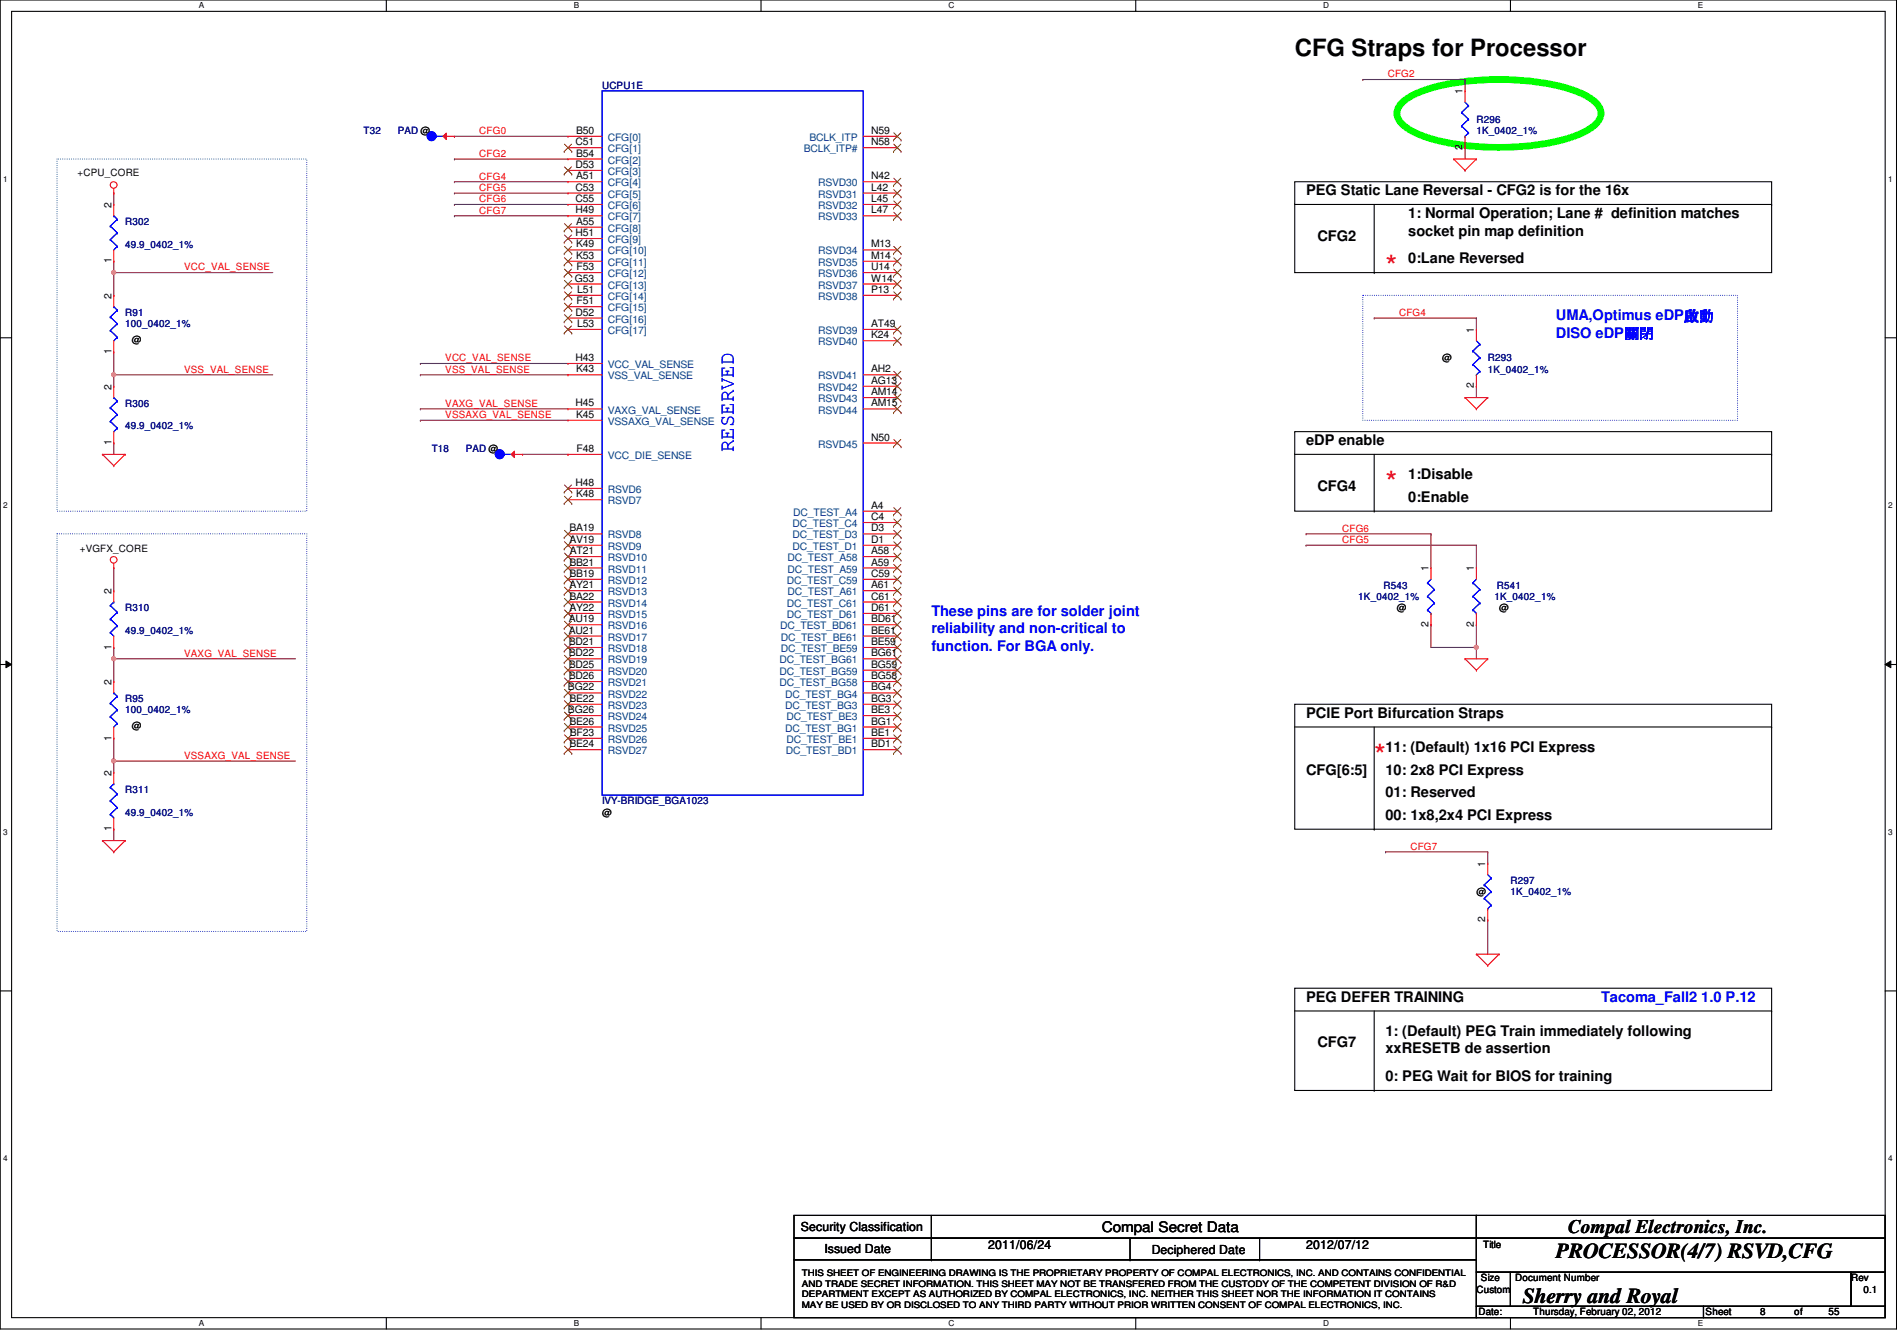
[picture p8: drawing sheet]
<svg xmlns="http://www.w3.org/2000/svg" width="297mm" height="210mm" viewBox="0 0 297 210" stroke-linecap="round" stroke-linejoin="round" font-family="sans-serif">
<path d="M0 0h297v208h-297zM1.8 1.8h293.4v204.4h-293.4z" fill="none" stroke="#000" stroke-width=".17"/>
<g fill="#fff">
<path d="M31.2 .2h.8v1.4h-.8z"/>
<path d="M31.2 206.4h.8v1.4h-.8z"/>
</g>
<path d="M60.5 0v1.8M60.5 206.2v1.8" fill="none" stroke="#000" stroke-width=".17"/>
<g fill="#fff">
<path d="M89.8 .2h.8v1.4h-.8z"/>
<path d="M89.8 206.4h.8v1.4h-.8z"/>
</g>
<path d="M119.2 0v1.8M119.2 206.2v1.8" fill="none" stroke="#000" stroke-width=".17"/>
<g fill="#fff">
<path d="M148.5 .2h.9v1.4h-.9z"/>
<path d="M148.5 206.4h.9v1.4h-.9z"/>
</g>
<path d="M177.8 0v1.8M177.8 206.2v1.8" fill="none" stroke="#000" stroke-width=".17"/>
<g fill="#fff">
<path d="M207.2 .2h.9v1.4h-.9z"/>
<path d="M207.2 206.4h.9v1.4h-.9z"/>
</g>
<path d="M236.5 0v1.8M236.5 206.2v1.8" fill="none" stroke="#000" stroke-width=".17"/>
<g fill="#fff">
<path d="M265.8 .2h.9v1.4h-.9z"/>
<path d="M265.8 206.4h.9v1.4h-.9z"/>
<path d="M.5 27.3h.7v1.4h-.7z"/>
<path d="M295.7 27.3h.6v1.4h-.6z"/>
<path d="M.5 78.4h.7v1.4h-.7z"/>
<path d="M295.7 78.4h.6v1.4h-.6z"/>
</g>
<path d="M0 52.9h1.8M295.2 52.9h1.8" fill="none" stroke="#000" stroke-width=".17"/>
<g fill="#fff">
<path d="M.5 129.5h.7v1.4h-.7z"/>
<path d="M295.7 129.5h.6v1.4h-.6z"/>
</g>
<path d="M0 104h1.8M295.2 104h1.8" fill="none" stroke="#000" stroke-width=".17"/>
<path d="M.9 103.5l.9 .5-.9 .5zM295.2 104l.9-.5v1z" fill="#000"/>
<path d="M.9 103.5l.9 .5-.9 .5zM295.2 104l.9-.5v1z" fill="none" stroke="#000" stroke-width=".16"/>
<g fill="#fff">
<path d="M.5 180.6h.7v1.4h-.7z"/>
<path d="M295.7 180.6h.6v1.4h-.6z"/>
</g>
<g fill="none" stroke="#000" stroke-width=".17">
<path d="M202.7 28.4h74.7v14.3h-74.7zM202.7 32h74.7M215.2 32v10.7M277.4 32h.1M215.2 42.7h.1M202.7 67.6h74.7v12.4h-74.7zM202.7 71.1h74.7M215.2 71.1v8.9M277.4 71.1h.1M215.2 80h.1M202.7 110.2h74.7v19.6h-74.7zM202.7 113.8h74.7"/>
<path d="M215.2 113.8v16M277.4 113.8h.1M215.2 129.8h.1M0 155.1h1.8M202.7 154.7h74.7v16h-74.7zM202.7 158.2h74.7M215.2 158.2v12.5M277.4 158.2h.1M295.2 155.1h1.8M215.2 170.7h.1"/>
</g>
<path d="M8.9 24.9h39.1v55.1h-39.1zM213.4 46.2h58.7v19.6h-58.7zM8.9 83.6h39.1v62.2h-39.1z" fill="none" stroke="#00f" stroke-width=".17" stroke-dasharray="0 .3"/>
<path d="M219.7 16a14.4 14.4 0 0 1 6.4-2.7 42.8 42.8 0 0 1 19.9 .7 9.1 9.1 0 0 1 4.3 2.5 2.09 2.09 0 0 1-.5 3 14.5 14.5 0 0 1-6.5 2.7 42.2 42.2 0 0 1-19.9-.7 9.2 9.2 0 0 1-4.2-2.5 2.09 2.09 0 0 1 .5-3z" fill="none" stroke="#0f0" stroke-width="1.1"/>
<path d="M17.8 88.9h.1M17.8 88.9v3.6M17.8 103.1h.1M17.8 103.1h28.5" fill="none" stroke="#800040" stroke-width=".17"/>
<circle cx="17.8" cy="103.1" r=".32" fill="#f0f"/>
<circle cx="17.8" cy="103.1" r=".32" fill="none" stroke="#f0f" stroke-width=".17"/>
<path d="M17.8 101.3h.1M17.8 119.1h.1M17.8 101.3v1.8M17.8 119.1h28.5" fill="none" stroke="#800040" stroke-width=".17"/>
<circle cx="17.8" cy="119.1" r=".32" fill="#f0f"/>
<circle cx="17.8" cy="119.1" r=".32" fill="none" stroke="#f0f" stroke-width=".17"/>
<g fill="none" stroke="#800040" stroke-width=".17">
<path d="M71.2 24.9h.1M71.2 28.4h.1M71.2 30.2h.1M71.2 32h.1M71.2 33.8h.1M71.2 24.9h17.7M71.2 28.4h17.7M71.2 30.2h17.7M71.2 32h17.7M71.2 33.8h17.7M17.8 40.9h.1M17.8 42.7h.1"/>
<path d="M17.8 40.9v1.8M17.8 42.7h24.9M65.8 56.9h.1M65.8 58.7h.1M65.8 56.9h23.1M65.8 58.7h23.1M65.8 64h.1M65.8 65.8h.1M65.8 64h23.1M65.8 65.8h23.1M81.8 71.1h7.1M88.9 71.1h.1"/>
<path d="M17.8 119.1h.1M17.8 119.1v1.8M17.8 129.8h.1M17.8 129.8v1.8"/>
</g>
<circle cx="17.8" cy="42.6" r=".32" fill="#f0f"/>
<circle cx="17.8" cy="42.6" r=".32" fill="none" stroke="#f0f" stroke-width=".17"/>
<path d="M17.8 30.2h.1M17.8 30.2v1.8M17.8 58.7h.1M17.8 58.7v1.8M17.8 58.7h24.9" fill="none" stroke="#800040" stroke-width=".17"/>
<circle cx="17.8" cy="58.6" r=".32" fill="#f0f"/>
<circle cx="17.8" cy="58.6" r=".32" fill="none" stroke="#f0f" stroke-width=".17"/>
<g fill="none" stroke="#800040" stroke-width=".17">
<path d="M213.4 12.4h.1M213.4 12.4h16M229.4 12.4h.1M229.4 12.4v1.8M71.2 21.3h.1M71.2 21.3h17.7M229.4 23.1h.1M229.4 23.1v1.8M215.2 49.8h.1M215.2 49.8h16M231.2 49.8h.1M231.2 49.8v1.8"/>
<path d="M17.8 69.3h.1M17.8 69.3v1.8M231.2 60.5h.1M231.2 60.5v1.7M204.5 85.3h.1M204.5 83.6h.1M204.5 85.3h26.7M204.5 83.6h19.6M224.1 83.6h.1M224.1 97.8h.1M224.1 83.6v5.3M224.1 97.8v3.5h7.1"/>
<path d="M231.2 85.3h.1M231.2 85.3v3.6M231.2 101.3h.1M231.2 101.3v1.8M217 133.3h.1M217 133.3h16M233 133.3h.1M233 133.3v1.8M233 144h.1M233 144v5.4"/>
</g>
<circle cx="231.2" cy="101.3" r=".32" fill="#f0f"/>
<circle cx="231.2" cy="101.3" r=".32" fill="none" stroke="#f0f" stroke-width=".17"/>
<path d="M17.8 46.2h.1M17.8 58.7h.1M17.8 42.7v3.5M17.8 55.1v3.6M231.2 97.8h.1M231.2 97.8v3.5M17.8 115.6h.1M17.8 103.1h.1M17.8 103.1v3.6M17.8 115.6v3.5" fill="none" stroke="#800040" stroke-width=".17"/>
<g fill="none" stroke="#f00" stroke-width=".17">
<path d="M17.8 30.2h.1M17.8 32h.1M17.8 29.5v.7M17.8 32v1.8M17.8 39.1v1.8M227.6 24.9h.1M227.6 24.9h3.6M227.6 24.9l1.8 1.8M229.4 26.7h.1M231.2 24.9h.1M231.2 24.9l-1.8 1.8M17.8 40.9h.1"/>
<path d="M16 71.1h.1M16 71.1h3.6M16 71.1l1.8 1.8M17.8 72.9h.1M19.6 71.1h.1M19.6 71.1l-1.8 1.8M229.4 62.2h.1M229.4 62.2h3.6M229.4 62.2l1.8 1.8M231.2 64h.1M233 62.2h.1M233 62.2l-1.8 1.8"/>
<path d="M17.8 88.9h.1M17.8 92.5h.1M17.8 88.2v.7M17.8 92.5v1.7M17.8 99.6v1.7M17.8 101.3h.1M229.4 103.1h.1M229.4 103.1h3.6M229.4 103.1l1.8 1.8M231.2 104.9h.1M233 103.1h.1M233 103.1l-1.8 1.8"/>
<path d="M16 131.6h.1M16 131.6h3.6M16 131.6l1.8 1.7M17.8 133.3h.1M19.6 131.6h.1M19.6 131.6l-1.8 1.7M231.2 149.4h.1M231.2 149.4h3.5M231.2 149.4l1.8 1.7M233 151.1h.1M234.7 149.4h.1M234.7 149.4l-1.7 1.7"/>
<circle cx="17.8" cy="29" r=".52"/>
<circle cx="17.8" cy="87.6" r=".52"/>
</g>
<g fill="none" stroke="#000" stroke-width=".17">
<path d="M124.3 190.2h106.9v3.6h-106.9zM124.3 193.8h106.9v3.4h-106.9zM124.3 197.2h106.9v9h-106.9zM145.8 193.8h.1M145.8 197.2h.1M145.8 190.2v7M176.9 197.2h.1M176.9 193.8v3.4M197.2 197.2h.1M197.2 193.8v3.4M231.2 190.2h64v3.6h-64zM231.2 193.8h64v5.3h-64z"/>
<path d="M231.2 199.1h5.3v5.4h-5.3zM236.5 199.1h53.4v5.4h-53.4zM289.9 199.1h5.3v5.4h-5.3zM231.2 204.5h35.5v1.7h-35.5zM266.7 204.5h28.5v1.7h-28.5z"/>
</g>
<g fill="none" stroke="#00f" stroke-width=".17">
<path d="M17.3 37.5h.1M17.3 35.4h.1M17.3 37.5l1.1 1.1M17.3 35.4l1.1 1M17.8 33.8h.1M17.8 33.8l.6 .5M18.4 38.6h.1M18.4 36.4h.1M18.4 34.3h.1M18.4 38.6l-.6 .5M18.4 36.4l-1.1 1.1M18.4 34.3l-1.1 1.1"/>
<path d="M17.3 99h.1M17.3 96.9h.1M17.3 94.8h.1M17.3 99l.5 .6M17.3 96.9l1.1 1.1M17.3 94.8l1.1 1M17.8 94.2h.1M17.8 94.2l-.5 .6M18.4 98h.1M18.4 95.8h.1M18.4 98l-1.1 1M18.4 95.8l-1.1 1.1"/>
</g>
<circle cx="67.6" cy="21.3" r=".7" fill="#00f"/>
<g fill="none" stroke="#00f" stroke-width=".17">
<path d="M68.3 21.3h.1M68.3 21.3h1.1"/>
<circle cx="67.6" cy="21.3" r=".7"/>
</g>
<circle cx="67.6" cy="21.3" r=".7" fill="#00f"/>
<g fill="none" stroke="#00f" stroke-width=".17">
<path d="M68.3 21.3h.1M68.3 21.3h1.1"/>
<circle cx="67.6" cy="21.3" r=".7"/>
</g>
<path d="M69.4 21.3l.5-.5v1z" fill="#f00"/>
<g fill="none" stroke="#f00" stroke-width=".17">
<path d="M229.4 14.2h.1M229.4 14.2v1.8M69.4 21.3l.5-.5v1zM69.4 21.3h1.8M71.2 21.3h.1M88.9 21.3h.1M88.9 23.1h.1M88.9 24.9h.1M88.9 26.7h.1M88.9 28.4h.1M88.9 30.2h.1M88.9 32h.1"/>
<path d="M88.9 33.8h.1M88.9 35.6h.1M88.9 37.3h.1M88.9 39.1h.1M88.9 21.3h5.4M88.9 23.1h5.4M88.9 24.9h5.4M88.9 26.7h5.4M88.9 28.4h5.4M88.9 30.2h5.4M88.9 32h5.4M88.9 33.8h5.4"/>
<path d="M88.9 35.6h5.4M88.9 37.3h5.4M88.9 39.1h5.4M135.2 21.3h5.3M135.2 23.1h5.3M135.2 28.4h5.3M135.2 30.2h5.3M135.2 32h5.3M135.2 33.8h5.3M135.2 39.1h5.3M140.5 28.4h.1M140.5 30.2h.1"/>
<path d="M140.5 32h.1M140.5 33.8h.1M140.5 39.1h.1M140.5 21.3h.1M140.5 23.1h.1M229.4 23.1h.1M229.4 21.3v1.8M17.8 55.1h.1M17.8 46.2h.1M17.8 46.2v1.8M17.8 53.3v1.8M88.9 40.9h.1"/>
<path d="M88.9 42.7h.1M88.9 44.4h.1M88.9 46.2h.1M88.9 48h.1M88.9 49.8h.1M88.9 51.6h.1M88.9 56.9h.1M88.9 58.7h.1M88.9 40.9h5.4M88.9 42.7h5.4M88.9 44.4h5.4M88.9 46.2h5.4"/>
<path d="M88.9 48h5.4M88.9 49.8h5.4M88.9 51.6h5.4M88.9 56.9h5.4M88.9 58.7h5.4M135.2 40.9h5.3M135.2 42.7h5.3M135.2 44.4h5.3M135.2 46.2h5.3M135.2 51.6h5.3M135.2 58.7h5.3M135.2 53.3h5.3"/>
<path d="M140.5 58.7h.1M140.5 40.9h.1M140.5 42.7h.1M140.5 44.4h.1M140.5 46.2h.1M140.5 51.6h.1M140.5 53.3h.1M231.2 51.6h.1M231.2 51.6v1.7M231.2 58.7v1.8M17.8 69.3h.1M17.8 60.5h.1"/>
<path d="M17.8 60.5v1.7M17.8 67.6v1.7M88.9 64h.1M88.9 65.8h.1M88.9 71.1h.1M88.9 76.5h.1M88.9 78.2h.1M88.9 64h5.4M88.9 65.8h5.4M88.9 71.1h5.4M88.9 76.5h5.4M88.9 78.2h5.4"/>
<path d="M135.2 64h5.3M135.2 60.5h5.3M135.2 62.2h5.3M135.2 69.3h5.3M140.5 60.5h.1M140.5 62.2h.1M140.5 64h.1M140.5 69.3h.1M231.2 60.5h.1M88.9 83.6h.1M88.9 85.3h.1M88.9 87.1h.1"/>
<path d="M88.9 88.9h.1M88.9 90.7h.1M88.9 92.5h.1M88.9 94.2h.1M88.9 96h.1M88.9 97.8h.1M88.9 99.6h.1M88.9 87.1h5.4M88.9 88.9h5.4M88.9 92.5h5.4M88.9 97.8h5.4M88.9 99.6h5.4"/>
<path d="M88.9 90.7h5.4M88.9 94.2h5.4M88.9 85.3h5.4M88.9 83.6h5.4M88.9 96h5.4M135.2 80h5.3M135.2 87.1h5.3M135.2 88.9h5.3M135.2 92.5h5.3M135.2 97.8h5.3M135.2 99.6h5.3M135.2 81.8h5.3"/>
<path d="M135.2 90.7h5.3M135.2 94.2h5.3M135.2 85.3h5.3M135.2 83.6h5.3M135.2 96h5.3M140.5 80h.1M140.5 87.1h.1M140.5 88.9h.1M140.5 92.5h.1M140.5 97.8h.1M140.5 99.6h.1M140.5 81.8h.1"/>
<path d="M140.5 90.7h.1M140.5 94.2h.1M140.5 85.3h.1M140.5 83.6h.1M140.5 96h.1M224.1 88.9h.1M224.1 97.8h.1M224.1 88.9v1.8M224.1 96v1.8M231.2 88.9h.1M231.2 97.8h.1M231.2 88.9v1.8"/>
<path d="M231.2 96v1.8M17.8 115.6h.1M17.8 106.7h.1M17.8 106.7v1.8M17.8 113.8v1.8M88.9 101.3h.1M88.9 103.1h.1M88.9 104.9h.1M88.9 106.7h.1M88.9 108.5h.1M88.9 110.2h.1M88.9 112h.1"/>
<path d="M88.9 113.8h.1M88.9 115.6h.1M88.9 117.3h.1M88.9 117.3h5.4M88.9 115.6h5.4M88.9 112h5.4M88.9 101.3h5.4M88.9 113.8h5.4M88.9 110.2h5.4M88.9 108.5h5.4M88.9 106.7h5.4M88.9 104.9h5.4"/>
<path d="M88.9 103.1h5.4M135.2 117.3h5.3M135.2 115.6h5.3M135.2 112h5.3M135.2 101.3h5.3M135.2 113.8h5.3M135.2 110.2h5.3M135.2 108.5h5.3M135.2 106.7h5.3M135.2 104.9h5.3M135.2 103.1h5.3M140.5 117.3h.1"/>
<path d="M140.5 115.6h.1M140.5 112h.1M140.5 101.3h.1M140.5 113.8h.1M140.5 110.2h.1M140.5 108.5h.1M140.5 106.7h.1M140.5 104.9h.1M140.5 103.1h.1M17.8 129.8h.1M17.8 120.9h.1M17.8 120.9v1.8"/>
<path d="M17.8 128v1.8M233 135.1h.1M233 135.1v1.8M233 144h.1M233 142.2v1.8"/>
</g>
<g fill="none" stroke="#00f" stroke-width=".17">
<path d="M94.3 14.2h40.9v110.3h-40.9zM228.9 17.6h.1M228.9 19.7h.1M228.9 17.6l1.1 1.1M228.9 19.7l1.1 1.1M229.4 16l.6 .6M230 16.6h.1M230 18.7h.1M230 16.6l-1.1 1M230 18.7l-1.1 1M229.4 21.3h.1M230 20.8h.1"/>
<path d="M230 20.8l-.6 .5M17.3 51.7h.1M17.3 49.6h.1M17.3 51.7l1.1 1.1M17.3 49.6l1.1 1.1M17.8 48h.1M17.8 48l.6 .6M18.4 52.8h.1M18.4 50.7h.1M18.4 48.6h.1M18.4 52.8l-.6 .5M18.4 50.7l-1.1 1"/>
<path d="M18.4 48.6l-1.1 1M230.6 54.9h.1M230.6 57.1h.1M230.6 54.9l1.1 1.1M230.6 57.1l1.1 1M231.2 58.7h.1M231.2 53.3l.5 .6M231.7 53.9h.1M231.7 56h.1M231.7 58.1h.1M231.7 53.9l-1.1 1M231.7 56l-1.1 1.1"/>
<path d="M231.7 58.1l-.5 .6M17.3 66h.1M17.3 63.8h.1M17.3 66l1.1 1M17.3 63.8l1.1 1.1M17.8 62.2h.1M17.8 62.2l.6 .6M18.4 67h.1M18.4 64.9h.1M18.4 62.8h.1M18.4 67l-.6 .6M18.4 64.9l-1.1 1.1"/>
<path d="M18.4 62.8l-1.1 1M223.5 91.2h.1M223.5 93.3h.1M223.5 95.5h.1M223.5 91.2l1.1 1.1M223.5 93.3l1.1 1.1M223.5 95.5l.6 .5M224.1 96h.1M224.1 90.7l-.6 .5M224.6 92.3h.1M224.6 94.4h.1M224.6 92.3l-1.1 1"/>
<path d="M224.6 94.4l-1.1 1.1M230.6 91.2h.1M230.6 93.3h.1M230.6 95.5h.1M230.6 91.2l1.1 1.1M230.6 93.3l1.1 1.1M230.6 95.5l.6 .5M231.2 96h.1M231.2 90.7l-.6 .5M231.7 92.3h.1M231.7 94.4h.1M231.7 92.3l-1.1 1"/>
<path d="M231.7 94.4l-1.1 1.1M17.3 112.2h.1M17.3 110.1h.1M17.3 112.2l1.1 1M17.3 110.1l1.1 1M17.8 108.5h.1M17.8 108.5l.6 .5M18.4 113.2h.1M18.4 111.1h.1M18.4 109h.1M18.4 113.2l-.6 .6M18.4 111.1l-1.1 1.1"/>
<path d="M18.4 109l-1.1 1.1M17.3 127.5h.1M17.3 125.3h.1M17.3 123.2h.1M17.3 127.5l.5 .5M17.3 125.3l1.1 1.1M17.3 123.2l1.1 1.1M17.8 122.7h.1M17.8 122.7l-.5 .5M18.4 126.4h.1M18.4 124.3h.1M18.4 126.4l-1.1 1.1"/>
<path d="M18.4 124.3l-1.1 1M232.4 138.5h.1M232.4 138.5l1.1 1.1M233 136.9l.5 .6M233.5 137.5h.1M233.5 139.6h.1M233.5 137.5l-1.1 1M233.5 139.6l-1.1 1M232.4 140.6h.1M232.4 140.6l1.1 1.1M233 142.2h.1M233.5 141.7h.1"/>
<path d="M233.5 141.7l-.5 .5"/>
</g>
<g fill="none" stroke="#804000" stroke-width=".16">
<path d="M88.3 23.7h.1M88.3 27.3h.1M88.3 36.2h.1M88.3 37.9h.1M88.3 39.7h.1M88.4 22.6l1.1 1.1M88.4 26.1l1.1 1.2M88.4 35l1.1 1.2M88.4 36.8l1.1 1.1M88.4 38.6l1.1 1.1M89.5 22.6l-1.2 1.1M89.5 26.1l-1.2 1.2"/>
<path d="M89.5 35l-1.2 1.2M89.5 36.8l-1.2 1.1M89.5 38.6l-1.2 1.1M89.5 23.7h.1M89.5 27.3h.1M89.5 36.2h.1M89.5 37.9h.1M89.5 39.7h.1M139.9 29h.1M139.9 30.8h.1M139.9 32.6h.1M139.9 34.4h.1"/>
<path d="M139.9 39.7h.1M139.9 21.9h.1M139.9 23.7h.1M140 27.9l1.1 1.1M140 29.7l1.1 1.1M140 31.5l1.1 1.1M140 33.2l1.1 1.2M140 38.6l1.1 1.1M140 20.8l1.1 1.1M140 22.6l1.1 1.1M141.1 31.5l-1.2 1.1M141.1 27.9l-1.2 1.1"/>
<path d="M141.1 29.7l-1.2 1.1M141.1 33.2l-1.2 1.2M141.1 38.6l-1.2 1.1M141.1 20.8l-1.2 1.1M141.1 22.6l-1.2 1.1M141.1 29h.1M141.1 30.8h.1M141.1 32.6h.1M141.1 34.4h.1M141.1 39.7h.1M141.1 21.9h.1M141.1 23.7h.1"/>
<path d="M88.3 41.5h.1M88.3 43.3h.1M88.3 45h.1M88.3 46.8h.1M88.3 48.6h.1M88.3 50.4h.1M88.3 52.2h.1M88.4 40.3l1.1 1.2M88.4 42.1l1.1 1.2M88.4 43.9l1.1 1.1M88.4 45.7l1.1 1.1M88.4 47.5l1.1 1.1"/>
<path d="M88.4 49.2l1.1 1.2M88.4 51l1.1 1.2M89.5 40.3l-1.2 1.2M89.5 42.1l-1.2 1.2M89.5 43.9l-1.2 1.1M89.5 45.7l-1.2 1.1M89.5 47.5l-1.2 1.1M89.5 49.2l-1.2 1.2M89.5 51l-1.2 1.2M89.5 41.5h.1M89.5 43.3h.1M89.5 45h.1"/>
<path d="M89.5 46.8h.1M89.5 48.6h.1M89.5 50.4h.1M89.5 52.2h.1M139.9 59.3h.1M139.9 41.5h.1M139.9 43.3h.1M139.9 45h.1M139.9 46.8h.1M139.9 52.2h.1M139.9 53.9h.1M140 58.1l1.1 1.2"/>
<path d="M140 59.9l1.1 1.1M140 40.3l1.1 1.2M140 42.1l1.1 1.2M140 43.9l1.1 1.1M140 45.7l1.1 1.1M140 51l1.1 1.2M140 52.8l1.1 1.1M141.1 58.1l-1.2 1.2M141.1 59.9l-1.2 1.1M141.1 40.3l-1.2 1.2M141.1 42.1l-1.2 1.2M141.1 43.9l-1.2 1.1"/>
<path d="M141.1 45.7l-1.2 1.1M141.1 51l-1.2 1.2M141.1 52.8l-1.2 1.1M141.1 59.3h.1M141.1 41.5h.1M141.1 43.3h.1M141.1 45h.1M141.1 46.8h.1M141.1 52.2h.1M141.1 53.9h.1M88.3 77h.1M88.3 78.8h.1"/>
<path d="M88.4 75.9l1.1 1.1M88.4 77.7l1.1 1.1M89.5 75.9l-1.2 1.1M89.5 77.7l-1.2 1.1M89.5 77h.1M89.5 78.8h.1M139.9 61h.1M139.9 62.8h.1M139.9 64.6h.1M139.9 69.9h.1M140 79.5l1.1 1.1M140 61.7l1.1 1.1"/>
<path d="M140 63.5l1.1 1.1M140 68.8l1.1 1.1M141.1 79.5l-1.2 1.1M141.1 61.7l-1.2 1.1M141.1 63.5l-1.2 1.1M141.1 68.8l-1.2 1.1M141.1 61h.1M141.1 62.8h.1M141.1 64.6h.1M141.1 69.9h.1M88.3 84.2h.1M88.3 85.9h.1"/>
<path d="M88.3 87.7h.1M88.3 89.5h.1M88.3 91.3h.1M88.3 93h.1M88.3 94.8h.1M88.3 96.6h.1M88.3 98.4h.1M88.4 83l1.1 1.2M88.4 84.8l1.1 1.1M88.4 86.6l1.1 1.1M88.4 88.3l1.1 1.2M88.4 90.1l1.1 1.2"/>
<path d="M88.4 91.9l1.1 1.1M88.4 93.7l1.1 1.1M88.4 95.5l1.1 1.1M88.4 97.2l1.1 1.2M88.4 99l1.1 1.2M89.5 83l-1.2 1.2M89.5 84.8l-1.2 1.1M89.5 86.6l-1.2 1.1M89.5 88.3l-1.2 1.2M89.5 90.1l-1.2 1.2M89.5 91.9l-1.2 1.1M89.5 93.7l-1.2 1.1"/>
<path d="M89.5 95.5l-1.2 1.1M89.5 97.2l-1.2 1.2M89.5 99l-1.2 1.2M89.5 84.2h.1M89.5 85.9h.1M89.5 87.7h.1M89.5 89.5h.1M89.5 91.3h.1M89.5 93h.1M89.5 94.8h.1M89.5 96.6h.1M89.5 98.4h.1"/>
<path d="M139.9 80.6h.1M139.9 87.7h.1M139.9 89.5h.1M139.9 93h.1M139.9 98.4h.1M139.9 82.4h.1M139.9 91.3h.1M139.9 94.8h.1M139.9 85.9h.1M139.9 84.2h.1M139.9 96.6h.1M140 86.6l1.1 1.1"/>
<path d="M140 88.3l1.1 1.2M140 91.9l1.1 1.1M140 97.2l1.1 1.2M140 99l1.1 1.2M140 81.2l1.1 1.2M140 90.1l1.1 1.2M140 93.7l1.1 1.1M140 84.8l1.1 1.1M140 83l1.1 1.2M140 95.5l1.1 1.1M141.1 86.6l-1.2 1.1M141.1 88.3l-1.2 1.2"/>
<path d="M141.1 91.9l-1.2 1.1M141.1 97.2l-1.2 1.2M141.1 99l-1.2 1.2M141.1 81.2l-1.2 1.2M141.1 90.1l-1.2 1.2M141.1 93.7l-1.2 1.1M141.1 84.8l-1.2 1.1M141.1 83l-1.2 1.2M141.1 95.5l-1.2 1.1M141.1 80.6h.1M141.1 87.7h.1M141.1 89.5h.1"/>
<path d="M141.1 93h.1M141.1 98.4h.1M141.1 82.4h.1M141.1 91.3h.1M141.1 94.8h.1M141.1 85.9h.1M141.1 84.2h.1M141.1 96.6h.1M88.3 100.2h.1M88.3 101.9h.1M88.3 103.7h.1M88.3 105.5h.1"/>
<path d="M88.3 107.3h.1M88.3 109.1h.1M88.3 110.8h.1M88.3 112.6h.1M88.3 114.4h.1M88.3 116.2h.1M88.3 117.9h.1M88.4 100.8l1.1 1.1M88.4 102.6l1.1 1.1M88.4 104.4l1.1 1.1M88.4 106.1l1.1 1.2M88.4 107.9l1.1 1.2"/>
<path d="M88.4 109.7l1.1 1.1M88.4 111.5l1.1 1.1M88.4 113.2l1.1 1.2M88.4 115l1.1 1.2M88.4 116.8l1.1 1.1M89.5 109.7l-1.2 1.1M89.5 111.5l-1.2 1.1M89.5 113.2l-1.2 1.2M89.5 115l-1.2 1.2M89.5 100.8l-1.2 1.1M89.5 102.6l-1.2 1.1M89.5 104.4l-1.2 1.1"/>
<path d="M89.5 106.1l-1.2 1.2M89.5 107.9l-1.2 1.2M89.5 116.8l-1.2 1.1M89.5 100.2h.1M89.5 101.9h.1M89.5 103.7h.1M89.5 105.5h.1M89.5 107.3h.1M89.5 109.1h.1M89.5 110.8h.1M89.5 112.6h.1M89.5 114.4h.1"/>
<path d="M89.5 116.2h.1M89.5 117.9h.1M139.9 117.9h.1M139.9 116.2h.1M139.9 112.6h.1M139.9 101.9h.1M139.9 100.2h.1M139.9 114.4h.1M139.9 110.8h.1M139.9 109.1h.1M139.9 107.3h.1M139.9 105.5h.1"/>
<path d="M139.9 103.7h.1M140 116.8l1.1 1.1M140 115l1.1 1.2M140 111.5l1.1 1.1M140 100.8l1.1 1.1M140 113.2l1.1 1.2M140 109.7l1.1 1.1M140 107.9l1.1 1.2M140 106.1l1.1 1.2M140 104.4l1.1 1.1M140 102.6l1.1 1.1M141.1 116.8l-1.2 1.1"/>
<path d="M141.1 115l-1.2 1.2M141.1 111.5l-1.2 1.1M141.1 100.8l-1.2 1.1M141.1 113.2l-1.2 1.2M141.1 109.7l-1.2 1.1M141.1 107.9l-1.2 1.2M141.1 106.1l-1.2 1.2M141.1 104.4l-1.2 1.1M141.1 102.6l-1.2 1.1M141.1 117.9h.1M141.1 116.2h.1M141.1 112.6h.1"/>
<path d="M141.1 101.9h.1M141.1 100.2h.1M141.1 114.4h.1M141.1 110.8h.1M141.1 109.1h.1M141.1 107.3h.1M141.1 105.5h.1M141.1 103.7h.1"/>
</g>
<circle cx="78.2" cy="71.1" r=".7" fill="#00f"/>
<g fill="none" stroke="#00f" stroke-width=".17">
<path d="M79 71.1h.1M79 71.1h1"/>
<circle cx="78.2" cy="71.1" r=".7"/>
</g>
<circle cx="78.2" cy="71.1" r=".7" fill="#00f"/>
<g fill="none" stroke="#00f" stroke-width=".17">
<path d="M79 71.1h.1M79 71.1h1"/>
<circle cx="78.2" cy="71.1" r=".7"/>
</g>
<path d="M80 71.1l.6-.5v1z" fill="#f00"/>
<path d="M80 71.1l.6-.5v1zM80 71.1h1.8M81.8 71.1h.1" fill="none" stroke="#f00" stroke-width=".17"/>
<circle cx="17.8" cy="103.1" r=".32" fill="#f0f"/>
<circle cx="17.8" cy="103.1" r=".32" fill="none" stroke="#f0f" stroke-width=".17"/>
<circle cx="17.8" cy="119.1" r=".32" fill="#f0f"/>
<circle cx="17.8" cy="119.1" r=".32" fill="none" stroke="#f0f" stroke-width=".17"/>
<circle cx="17.8" cy="42.6" r=".32" fill="#f0f"/>
<circle cx="17.8" cy="42.6" r=".32" fill="none" stroke="#f0f" stroke-width=".17"/>
<circle cx="17.8" cy="58.6" r=".32" fill="#f0f"/>
<circle cx="17.8" cy="58.6" r=".32" fill="none" stroke="#f0f" stroke-width=".17"/>
<circle cx="231.2" cy="101.3" r=".32" fill="#f0f"/>
<circle cx="231.2" cy="101.3" r=".32" fill="none" stroke="#f0f" stroke-width=".17"/>
<g font-size="4.8" fill="#f00">
<text x="217" y="43.4">*</text>
<text x="217" y="77.2">*</text>
<text x="215.2" y="119.8">*</text>
</g>
<text font-size="3.7" x="202.7" y="8.8">CFG Straps for Processor</text>
<text font-size="3.3" fill="#00f" x="114.9" y="70.8" transform="rotate(-90 114.9 70.8)">RESERVED</text>
<g font-size="3.3">
<text x="243.6" y="196.8">PROCESSOR(4/7) RSVD,CFG</text>
<text x="238.5" y="204">Sherry and Royal</text>
</g>
<text font-size="3" x="245.6" y="193">Compal Electronics, Inc.</text>
<g font-size="2.3">
<text x="204.5" y="30.6">PEG Static Lane Reversal - CFG2 is for the 16x</text>
<text x="220.5" y="34.1">1: Normal Operation; Lane # definition matches</text>
<text x="206.3" y="37.7">CFG2</text>
<text x="220.5" y="41.2">0:Lane Reversed</text>
<text x="220.5" y="36.9">socket pin map definition</text>
<text x="204.5" y="69.7">eDP enable</text>
<text x="206.3" y="76.8">CFG4</text>
<text x="220.5" y="75">1:Disable</text>
<text x="220.5" y="78.6">0:Enable</text>
<text x="204.5" y="112.4">PCIE Port Bifurcation Straps</text>
<text x="217" y="117.7">11: (Default) 1x16 PCI Express</text>
<text x="204.5" y="121.2">CFG[6:5]</text>
<text x="217" y="121.2">10: 2x8 PCI Express</text>
<text x="217" y="124.8">01: Reserved</text>
<text x="217" y="128.4">00: 1x8,2x4 PCI Express</text>
<text x="204.5" y="156.8">PEG DEFER TRAINING</text>
<text x="206.3" y="163.9">CFG7</text>
<text x="217" y="162.1">1: (Default) PEG Train immediately following</text>
<text x="217" y="164.9">xxRESETB de assertion</text>
<text x="217" y="169.2">0: PEG Wait for BIOS for training</text>
<text x="172.5" y="192.9">Compal Secret Data</text>
</g>
<g font-size="2.3" fill="#00f">
<text x="243.6" y="50.1">UMA,Optimus eDP啟啟</text>
<text x="243.6" y="52.9">DISO eDP關關</text>
<text x="145.8" y="96.4">These pins are for solder joint</text>
<text x="145.8" y="99.1">reliability and non-critical to</text>
<text x="145.8" y="101.9">function. For BGA only.</text>
<text x="250.7" y="156.8">Tacoma_Fall2 1.0 P.12</text>
</g>
<g font-size="1.9">
<text x="125.4" y="192.7">Security Classification</text>
<text x="129.1" y="196.1">Issued Date</text>
<text x="154.7" y="195.6">2011/06/24</text>
<text x="180.3" y="196.3">Deciphered Date</text>
<text x="204.5" y="195.6">2012/07/12</text>
</g>
<g font-size="1.6" fill="#000080">
<text x="94.3" y="13.9">UCPU1E</text>
<text x="56.9" y="21">T32</text>
<text x="62.3" y="21">PAD @</text>
<text x="231.2" y="19.2">R296</text>
<text x="231.2" y="21">1K_0402_1%</text>
<text x="19.6" y="35.2">R302</text>
<text x="19.6" y="38.8">49.9_0402_1%</text>
<text x="19.6" y="49.4">R91</text>
<text x="19.6" y="51.2">100_0402_1%</text>
<text x="233" y="56.6">R293</text>
<text x="233" y="58.3">1K_0402_1%</text>
<text x="19.6" y="63.7">R306</text>
<text x="19.6" y="67.2">49.9_0402_1%</text>
<text x="67.6" y="70.8">T18</text>
<text x="72.9" y="70.8">PAD @</text>
<text x="19.6" y="95.7">R310</text>
<text x="212.7" y="93.9">1K_0402_1%</text>
<text x="216.6" y="92.1">R543</text>
<text x="234" y="93.9">1K_0402_1%</text>
<text x="234.4" y="92.1">R541</text>
<text x="19.6" y="99.2">49.9_0402_1%</text>
<text x="19.6" y="109.9">R95</text>
<text x="19.6" y="111.7">100_0402_1%</text>
<text x="19.6" y="124.1">R311</text>
<text x="94.3" y="125.9">IVY-BRIDGE_BGA1023</text>
<text x="19.6" y="127.7">49.9_0402_1%</text>
<text x="236.5" y="138.3">R297</text>
<text x="236.5" y="140.1">1K_0402_1%</text>
</g>
<g font-size="1.6" fill="#f00">
<text x="217.3" y="12.1">CFG2</text>
<text x="75.1" y="21">CFG0</text>
<text x="75.1" y="24.6">CFG2</text>
<text x="75.1" y="28.1">CFG4</text>
<text x="75.1" y="29.9">CFG5</text>
<text x="75.1" y="31.7">CFG6</text>
<text x="75.1" y="33.4">CFG7</text>
<text x="28.8" y="42.3">VCC_VAL_SENSE</text>
<text x="219.1" y="49.4">CFG4</text>
<text x="28.8" y="58.3">VSS_VAL_SENSE</text>
<text x="69.7" y="56.6">VCC_VAL_SENSE</text>
<text x="69.7" y="58.3">VSS_VAL_SENSE</text>
<text x="69.7" y="63.7">VAXG_VAL_SENSE</text>
<text x="69.7" y="65.4">VSSAXG_VAL_SENSE</text>
<text x="210.2" y="83.2">CFG6</text>
<text x="210.2" y="85">CFG5</text>
<text x="28.8" y="102.8">VAXG_VAL_SENSE</text>
<text x="28.8" y="118.8">VSSAXG_VAL_SENSE</text>
<text x="220.8" y="133">CFG7</text>
</g>
<g font-size="1.6">
<text x="229" y="14.8" transform="rotate(-90 229 14.8)">1</text>
<text x="90.1" y="22.7">C51</text>
<text x="90.2" y="21">B50</text>
<text x="136.4" y="21">N59</text>
<text x="136.4" y="22.7">N58</text>
<text x="229" y="23.5" transform="rotate(-90 229 23.5)">2</text>
<text x="12.1" y="27.6">+CPU_CORE</text>
<text x="90.1" y="26.3">D53</text>
<text x="90.1" y="29.8">C53</text>
<text x="90.2" y="24.5">B54</text>
<text x="90.2" y="28.1">A51</text>
<text x="136.4" y="28.1">N42</text>
<text x="136.4" y="29.8">L42</text>
<text x="17.4" y="32.6" transform="rotate(-90 17.4 32.6)">2</text>
<text x="90.1" y="31.6">C55</text>
<text x="90.1" y="33.4">H49</text>
<text x="90.2" y="35.2">A55</text>
<text x="136.4" y="31.6">L45</text>
<text x="136.4" y="33.4">L47</text>
<text x="17.4" y="41.2" transform="rotate(-90 17.4 41.2)">1</text>
<text x="90.1" y="37">H51</text>
<text x="90.2" y="38.7">K49</text>
<text x="90.2" y="40.5">K53</text>
<text x="136.4" y="38.7">M13</text>
<text x="136.4" y="40.5">M14</text>
<text x="17.4" y="46.8" transform="rotate(-90 17.4 46.8)">2</text>
<text x="90" y="44.1">G53</text>
<text x="90.3" y="42.3">F53</text>
<text x="90.3" y="47.6">F51</text>
<text x="90.4" y="45.8">L51</text>
<text x="136.4" y="42.3">U14</text>
<text x="136.4" y="44.1">W14</text>
<text x="136.4" y="45.8">P13</text>
<text x="20.7" y="53.7">@</text>
<text x="90.1" y="49.4">D52</text>
<text x="90.4" y="51.2">L53</text>
<text x="136.4" y="51.2">AT49</text>
<text x="136.4" y="53">K24</text>
<text x="230.8" y="52.1" transform="rotate(-90 230.8 52.1)">1</text>
<text x="17.4" y="55.5" transform="rotate(-90 17.4 55.5)">1</text>
<text x="90.1" y="56.5">H43</text>
<text x="90.2" y="58.3">K43</text>
<text x="136.4" y="58.3">AH2</text>
<text x="225.8" y="56.6">@</text>
<text x="17.4" y="61" transform="rotate(-90 17.4 61)">2</text>
<text x="90.1" y="63.6">H45</text>
<text x="90.2" y="65.4">K45</text>
<text x="136.4" y="60.1">AG13</text>
<text x="136.4" y="61.8">AM14</text>
<text x="136.4" y="63.6">AM15</text>
<text x="230.8" y="60.8" transform="rotate(-90 230.8 60.8)">2</text>
<text x="17.4" y="69.7" transform="rotate(-90 17.4 69.7)">1</text>
<text x="90.3" y="70.7">F48</text>
<text x="136.4" y="69">N50</text>
<text x="90.1" y="76.1">H48</text>
<text x="90.2" y="77.9">K48</text>
<text x="89.2" y="83.2">BA19</text>
<text x="136.4" y="79.6">A4</text>
<text x="136.4" y="81.4">C4</text>
<text x="136.4" y="83.2">D3</text>
<text x="12.5" y="86.4">+VGFX_CORE</text>
<text x="89.2" y="85">AV19</text>
<text x="89.2" y="88.5">BB21</text>
<text x="89.2" y="86.7">AT21</text>
<text x="136.4" y="86.7">A58</text>
<text x="136.4" y="88.5">A59</text>
<text x="136.4" y="85">D1</text>
<text x="223.7" y="89.5" transform="rotate(-90 223.7 89.5)">1</text>
<text x="230.8" y="89.5" transform="rotate(-90 230.8 89.5)">1</text>
<text x="17.4" y="93" transform="rotate(-90 17.4 93)">2</text>
<text x="89.2" y="90.3">BB19</text>
<text x="89.2" y="92.1">AY21</text>
<text x="89.2" y="93.9">BA22</text>
<text x="89.2" y="95.6">AY22</text>
<text x="136.4" y="92.1">A61</text>
<text x="136.4" y="90.3">C59</text>
<text x="136.4" y="93.9">C61</text>
<text x="136.4" y="95.6">D61</text>
<text x="218.7" y="95.7">@</text>
<text x="234.7" y="95.7">@</text>
<text x="17.4" y="101.7" transform="rotate(-90 17.4 101.7)">1</text>
<text x="89.1" y="97.4">AU19</text>
<text x="89.1" y="99.2">AU21</text>
<text x="89.1" y="101">BD21</text>
<text x="136.4" y="97.4">BD61</text>
<text x="136.4" y="101">BE59</text>
<text x="136.4" y="99.2">BE61</text>
<text x="223.7" y="98.1" transform="rotate(-90 223.7 98.1)">2</text>
<text x="230.8" y="98.1" transform="rotate(-90 230.8 98.1)">2</text>
<text x="17.4" y="107.2" transform="rotate(-90 17.4 107.2)">2</text>
<text x="89.1" y="102.7">BD22</text>
<text x="89.1" y="104.5">BD25</text>
<text x="89.1" y="106.3">BD26</text>
<text x="136.4" y="106.3">BG58</text>
<text x="136.4" y="104.5">BG59</text>
<text x="136.4" y="102.7">BG61</text>
<text x="88.9" y="108.1">BG22</text>
<text x="88.9" y="111.6">BG26</text>
<text x="89.2" y="109.9">BE22</text>
<text x="89.2" y="113.4">BE26</text>
<text x="136.4" y="111.6">BE3</text>
<text x="136.4" y="113.4">BG1</text>
<text x="136.4" y="109.9">BG3</text>
<text x="136.4" y="108.1">BG4</text>
<text x="17.4" y="115.9" transform="rotate(-90 17.4 115.9)">1</text>
<text x="20.7" y="114.2">@</text>
<text x="89.2" y="117">BE24</text>
<text x="89.2" y="115.2">BF23</text>
<text x="136.4" y="117">BD1</text>
<text x="136.4" y="115.2">BE1</text>
<text x="17.4" y="121.5" transform="rotate(-90 17.4 121.5)">2</text>
<text x="17.4" y="130.1" transform="rotate(-90 17.4 130.1)">1</text>
<text x="94.3" y="127.7">@</text>
<text x="232.6" y="135.7" transform="rotate(-90 232.6 135.7)">1</text>
<text x="231.2" y="140.1">@</text>
<text x="232.6" y="144.4" transform="rotate(-90 232.6 144.4)">2</text>
<text x="232.2" y="195.4">Title</text>
<text x="231.2" y="202.4">Custom</text>
<text x="231.9" y="200.6">Size</text>
<text x="237.2" y="200.6">Document Number</text>
<text x="289.9" y="200.6">Rev</text>
<text x="291.8" y="202.4">0.1</text>
<text x="231.5" y="205.9">Date:</text>
<text x="240.1" y="205.9">Thursday, February 02, 2012</text>
<text x="267.1" y="205.9">Sheet</text>
<text x="275.6" y="205.9">8</text>
<text x="281" y="205.9">of</text>
<text x="286.3" y="205.9">55</text>
</g>
<g font-size="1.6" fill="#004080">
<text x="95.2" y="22.1">CFG[0]</text>
<text x="95.2" y="23.8">CFG[1]</text>
<text x="125.9" y="23.8">BCLK_ITP#</text>
<text x="126.7" y="22.1">BCLK_ITP</text>
<text x="95.2" y="25.6">CFG[2]</text>
<text x="95.2" y="27.4">CFG[3]</text>
<text x="95.2" y="29.2">CFG[4]</text>
<text x="128.1" y="29.2">RSVD30</text>
<text x="95.2" y="30.9">CFG[5]</text>
<text x="95.2" y="32.7">CFG[6]</text>
<text x="95.2" y="34.5">CFG[7]</text>
<text x="128.1" y="30.9">RSVD31</text>
<text x="128.1" y="32.7">RSVD32</text>
<text x="128.1" y="34.5">RSVD33</text>
<text x="95.2" y="36.3">CFG[8]</text>
<text x="95.2" y="38.1">CFG[9]</text>
<text x="95.2" y="39.8">CFG[10]</text>
<text x="95.2" y="41.6">CFG[11]</text>
<text x="128.1" y="39.8">RSVD34</text>
<text x="128.1" y="41.6">RSVD35</text>
<text x="95.2" y="43.4">CFG[12]</text>
<text x="95.2" y="45.2">CFG[13]</text>
<text x="95.2" y="46.9">CFG[14]</text>
<text x="128.1" y="43.4">RSVD36</text>
<text x="128.1" y="45.2">RSVD37</text>
<text x="128.1" y="46.9">RSVD38</text>
<text x="95.2" y="48.7">CFG[15]</text>
<text x="95.2" y="50.5">CFG[16]</text>
<text x="95.2" y="52.3">CFG[17]</text>
<text x="128.1" y="52.3">RSVD39</text>
<text x="95.2" y="57.6">VCC_VAL_SENSE</text>
<text x="95.2" y="59.4">VSS_VAL_SENSE</text>
<text x="128.1" y="59.4">RSVD41</text>
<text x="128.1" y="54.1">RSVD40</text>
<text x="95.2" y="64.7">VAXG_VAL_SENSE</text>
<text x="128.1" y="61.2">RSVD42</text>
<text x="128.1" y="62.9">RSVD43</text>
<text x="128.1" y="64.7">RSVD44</text>
<text x="95.2" y="66.5">VSSAXG_VAL_SENSE</text>
<text x="95.2" y="71.8">VCC_DIE_SENSE</text>
<text x="128.1" y="70.1">RSVD45</text>
<text x="95.2" y="77.2">RSVD6</text>
<text x="95.2" y="79">RSVD7</text>
<text x="124.1" y="82.5">DC_TEST_C4</text>
<text x="124.2" y="80.7">DC_TEST_A4</text>
<text x="95.2" y="84.3">RSVD8</text>
<text x="95.2" y="86.1">RSVD9</text>
<text x="95.2" y="87.8">RSVD10</text>
<text x="95.2" y="89.6">RSVD11</text>
<text x="123.3" y="87.8">DC_TEST_A58</text>
<text x="123.3" y="89.6">DC_TEST_A59</text>
<text x="124.1" y="86.1">DC_TEST_D1</text>
<text x="124.1" y="84.3">DC_TEST_D3</text>
<text x="95.2" y="91.4">RSVD12</text>
<text x="95.2" y="93.2">RSVD13</text>
<text x="95.2" y="95">RSVD14</text>
<text x="123.2" y="91.4">DC_TEST_C59</text>
<text x="123.2" y="95">DC_TEST_C61</text>
<text x="123.3" y="93.2">DC_TEST_A61</text>
<text x="95.2" y="96.7">RSVD15</text>
<text x="95.2" y="98.5">RSVD16</text>
<text x="95.2" y="100.3">RSVD17</text>
<text x="122.2" y="98.5">DC_TEST_BD61</text>
<text x="122.3" y="100.3">DC_TEST_BE61</text>
<text x="123.2" y="96.7">DC_TEST_D61</text>
<text x="95.2" y="102.1">RSVD18</text>
<text x="95.2" y="103.8">RSVD19</text>
<text x="95.2" y="105.6">RSVD20</text>
<text x="95.2" y="107.4">RSVD21</text>
<text x="122" y="107.4">DC_TEST_BG58</text>
<text x="122" y="105.6">DC_TEST_BG59</text>
<text x="122" y="103.8">DC_TEST_BG61</text>
<text x="122.3" y="102.1">DC_TEST_BE59</text>
<text x="95.2" y="109.2">RSVD22</text>
<text x="95.2" y="111">RSVD23</text>
<text x="95.2" y="112.7">RSVD24</text>
<text x="122.9" y="111">DC_TEST_BG3</text>
<text x="122.9" y="109.2">DC_TEST_BG4</text>
<text x="123.1" y="112.7">DC_TEST_BE3</text>
<text x="95.2" y="114.5">RSVD25</text>
<text x="95.2" y="116.3">RSVD26</text>
<text x="95.2" y="118.1">RSVD27</text>
<text x="122.9" y="114.5">DC_TEST_BG1</text>
<text x="123.1" y="118.1">DC_TEST_BD1</text>
<text x="123.1" y="116.3">DC_TEST_BE1</text>
</g>
<g font-size="1.4">
<text x="125.6" y="201.4">AND TRADE SECRET INFORMATION. THIS SHEET MAY NOT BE TRANSFERED FROM THE CUSTODY OF THE COMPETENT DIVISION OF R&amp;D</text>
<text x="125.6" y="203">DEPARTMENT EXCEPT AS AUTHORIZED BY COMPAL ELECTRONICS, INC. NEITHER THIS SHEET NOR THE INFORMATION IT CONTAINS</text>
<text x="125.6" y="199.7">THIS SHEET OF ENGINEERING DRAWING IS THE PROPRIETARY PROPERTY OF COMPAL ELECTRONICS, INC. AND CONTAINS CONFIDENTIAL</text>
<text x="125.6" y="204.7">MAY BE USED BY OR DISCLOSED TO ANY THIRD PARTY WITHOUT PRIOR WRITTEN CONSENT OF COMPAL ELECTRONICS, INC.</text>
</g>
<g font-size="1.3">
<text x="31.2" y="1.3">A</text>
<text x="89.8" y="1.3">B</text>
<text x="148.5" y="1.3">C</text>
<text x="207.2" y="1.3">D</text>
<text x="265.8" y="1.3">E</text>
<text x=".5" y="28.4">1</text>
<text x="295.7" y="28.4">1</text>
<text x=".5" y="79.5">2</text>
<text x="295.7" y="79.5">2</text>
<text x=".5" y="130.7">3</text>
<text x="295.7" y="130.7">3</text>
<text x=".5" y="181.8">4</text>
<text x="295.7" y="181.8">4</text>
<text x="31.2" y="207.6">A</text>
<text x="89.8" y="207.6">B</text>
<text x="148.5" y="207.6">C</text>
<text x="207.2" y="207.6">D</text>
<text x="265.8" y="207.6">E</text>
</g>
</svg>
